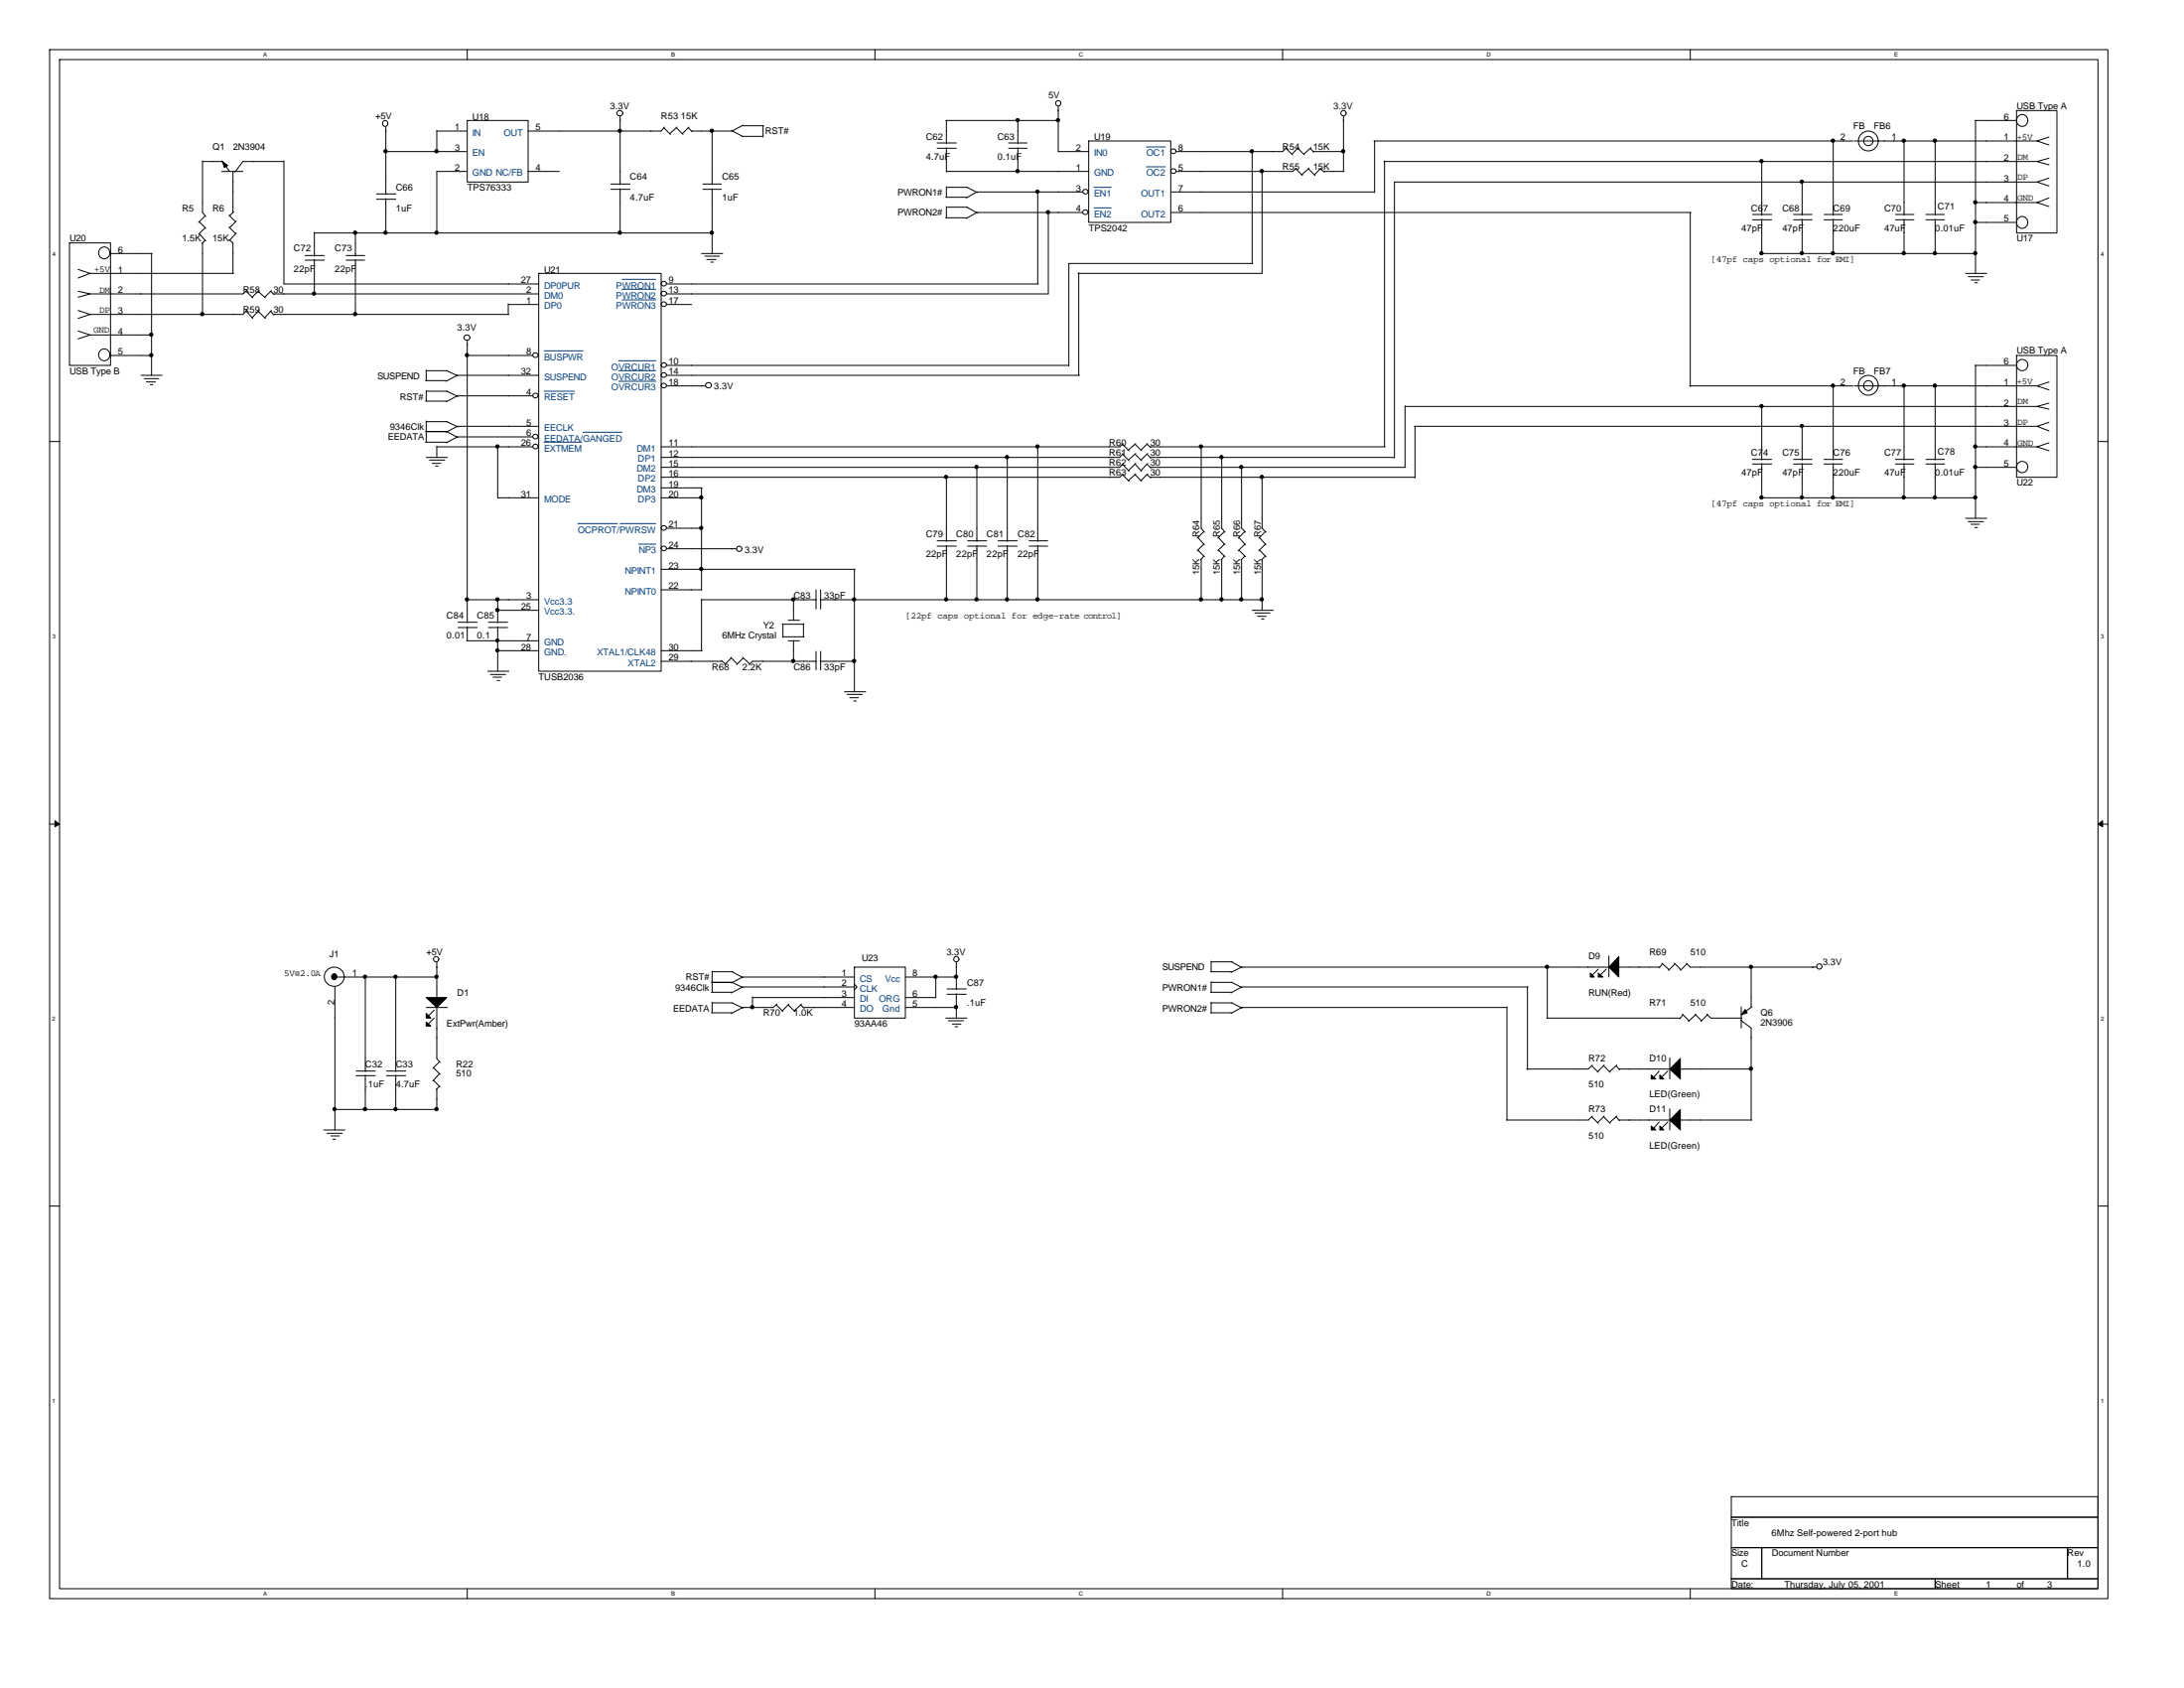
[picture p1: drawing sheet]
<svg xmlns="http://www.w3.org/2000/svg" width="279mm" height="216mm" viewBox="0 0 279 216" stroke-linecap="round" stroke-linejoin="round" font-family="sans-serif">
<g fill="none" stroke="#000" stroke-width=".13">
<path d="M6.3 6.3h263.4v198.2h-263.4zM7.6 7.6h260.8v195.6h-260.8zM49.4 16.3v8.6M49.4 19.4h10.4M49.6 15.7a.33 .33 0 0 0-.2-.3 .33 .33 0 0 0-.4 .2 .36 .36 0 0 0 0 .4 .36 .36 0 0 0 .4 .1l.2-.3M55.9 16.7v2.7M55.9 16.8h3.9M59.8 15.4h7.8v7.9h-7.8zM59.8 6.3v1.3M79.3 14.9v8.7M84.9 16.3l.9 .9M85 16.3l-.4 .5h-17"/>
<path d="M86.5 16.3l.9 .9M86.6 16.3l-.9 .8M88.1 16.3l.5 .5M88.1 16.3l-.8 .8M91.1 16.7v6.9M93.6 16.7l1.4 .7M94.9 17.4h2.7M95 16.1h2.7M95.1 16l-1.5 .8h-5.1M97.6 16.1v1.4M111.9 6.3v1.3M119.9 19h2.4"/>
<path d="M119.9 18.3h2.4M121 15.4h14.4M121.1 15.4v3M121.1 18.9v3.1M129 19h2.4M129 18.3h2.4M130.2 15.4v3M130.2 18.9v3.1M135.4 13.6v5.8h3.9M139.3 18h10.5v10.4h-10.5zM150.5 19.3a.32 .32 0 0 0-.5-.2 .32 .32 0 0 0-.1 .5 .34 .34 0 0 0 .6-.3M160.2 19.3v14.4"/>
<path d="M164.1 6.3v1.3M164.5 19l.9 .8M164.6 18.9l-.5 .5h-13.6M166 19l.9 .8M166.1 18.9l-.8 .8M167.6 19l.5 .5M167.7 18.9l-.9 .8M168 19.4h4M171.9 14.9v7M175.8 18h61.3M175.9 18v6.6M216.2 6.3v1.3"/>
<path d="M234.5 17.9v9.6M237.2 18h23.4M243.6 17.9v9.6M247.6 17.9v9.6M252.6 15.4h5.4M252.7 15.4v19.6M258 14.1h5.1v15.7h-5.1zM262.1 17.5l-1.5 .5 1.5 .5M8.9 31.1h5.2v15.6h-5.2zM10 34.5l1.5 .5-1.5 .6M10 37.3l1.5 .3-1.5 .4M10 39.7l1.5 .5-1.5 .5"/>
<path d="M11.5 35h18.4M14.1 32.4h5.4M19.4 32.4v15.6M25.5 28.4l.8 .8M25.5 29.9l.8 .9M25.9 20.6v6.6l.4 .5M25.9 31.1v9.2M25.9 20.7h2.5M26.2 27.6l-.8 .8M26.2 29.1l-.8 .9M26.2 30.7l-.4 .5M28.4 21.9h2.7"/>
<path d="M28.4 20.6l1 1.3M29.3 30.6l.5 .5v3.9M29.3 29l.8 .9M29.3 27.5l.8 .9M29.8 21.9v5.3M29.9 27.1l-.5 .5M30.2 29.8l-.8 .9M30.2 28.3l-.8 .8M31.5 39.8l.8 .9M31.5 37.3l.8 .8M31.6 39.7l-.5 .5h-19.6M31.6 37.2l-.5 .4h-19.6"/>
<path d="M33 39.8l1 .9M33 37.3l1 .8M33.1 39.7l-.8 .9M33.1 37.2l-.8 .8M34.6 39.8l.5 .5M34.6 37.3l.5 .4M34.7 39.7l-.8 .9M34.7 37.2l-.8 .8M35 37.6h33.9M36.3 20.6v15.7h32.6M36.3 20.7h-5.2l-1 1.3M39 33.3h2.5"/>
<path d="M39 32.7h2.5M40.2 29.7v3.1M40.2 33.2v4.5M40.2 29.8h50.9M44.3 33.3h2.4M44.3 32.7h2.4M45.5 29.7v3.1M45.5 33.2v7.1M48.2 25.5h2.4M48.2 24.8h2.4M49.4 25.4v4.5M59.8 21.9h-3.9v8"/>
<path d="M65 38.9h3.9M65 38.9v1.3M67.6 21.9h3.9M68.9 35h15.7v50.9h-15.7zM78.1 24.2h2.5M78.1 23.5h2.5M79.3 24.1v5.8M85.3 36.2a.32 .32 0 0 0-.5-.2 .32 .32 0 0 0-.1 .5 .34 .34 0 0 0 .6-.2M85.3 37.5a.32 .32 0 0 0-.5-.2 .32 .32 0 0 0-.1 .5 .34 .34 0 0 0 .6-.3M85.3 38.9a.32 .32 0 0 0-.5-.3 .32 .32 0 0 0-.1 .6 .34 .34 0 0 0 .6-.3M85.3 38.9h3.2M85.3 36.3h47.5"/>
<path d="M89.7 32.4h2.8M89.9 24.2h2.4M89.9 23.5h2.4M90.2 32.8h1.8M90.4 33.2h1.2M90.9 33.5h.4M91.1 24.1v8.3M121 25.2h2.7M121 27.9h2.7M121.1 23.9v1.3M121.1 26.4v1.5M121.1 21.9h18.2"/>
<path d="M121.1 24h2.7M121.1 26.5h2.7M123.7 24l1.4 .6M123.7 26.5l1.4 .8M132.8 24.5v11.8M134.1 27.1v10.5h-48.8M138 34.9v13.1M138.5 24.6h-13.5l-1.4 .7M138.5 27.2h-13.5l-1.4 .7M139.2 24.5a.32 .32 0 0 0-.5-.3 .32 .32 0 0 0 0 .6 .34 .34 0 0 0 .5-.3M139.2 27.1a.32 .32 0 0 0-.5-.2 .32 .32 0 0 0 0 .5 .34 .34 0 0 0 .5-.3M149.8 24.6h26.1"/>
<path d="M149.8 27.2h66.5M150.5 21.8a.32 .32 0 0 0-.5-.2 .32 .32 0 0 0-.1 .5 .34 .34 0 0 0 .6-.2M160.3 33.7h-23.6v13.1M161.5 21.8v13.2h-23.6M165.8 21.6l.8 .8M165.9 21.5l-.5 .4h-14.9M167.4 21.6l.8 .8M167.5 21.5l-1 .9M168.9 21.6l.5 .4M169 21.5l-.9 .9M169.3 21.9h2.7M177 20.7h83.6"/>
<path d="M177.1 20.6v36.6M216.2 27.2v22.2M224.2 28.1h2.5M224.2 27.4h2.5M225.4 32.4h27.4M225.4 20.7v6.8M225.4 28v4.5M229.4 28.1h2.4M229.4 27.4h2.4M230.5 23.2v4.3M230.5 28v4.5M233.3 28.1h2.4"/>
<path d="M233.3 27.4h2.4M234.5 28v4.4M242.5 28.1h2.4M242.5 27.4h2.4M243.6 28v4.4M246.4 28.1h2.4M246.4 27.4h2.4M247.6 28v4.4M251.5 35h2.7M251.8 35.4h1.9M252.1 35.8h1.1M252.6 36.2h.4"/>
<path d="M252.6 28.4h5.4M252.7 25.9h7.9M260.6 23.3h-82.2v35.3M262.1 20.2l-1.5 .5 1.5 .4M262.1 22.8l-1.5 .5 1.5 .5M262.1 25.3l-1.5 .6 1.5 .5M6.3 56.5h1.3M10 42.3l1.5 .5-1.5 .5M11.5 42.8h8M14.1 45.5h5.4M18 48h2.7M18.5 48.4h1.8"/>
<path d="M18.7 48.9h1.2M19.2 49.2h.4M35 40.2h30.1M54.4 51.3h2.7M54.4 48.7h2.7M54.4 55.2h2.8M54.4 56.6h2.7M54.5 58.5h2.7M54.5 47.3v1.4M54.5 50v1.3M54.5 53.8v2.8M54.5 50h2.7"/>
<path d="M54.5 47.4h2.7M54.5 53.9h2.7M54.9 58.8h2M55.3 59.3h1.1M55.7 59.6h.3M55.9 57.1v1.4M55.9 57.2h12.3M57.1 50l1.5 .7M57.1 47.4l1.5 .7M57.1 53.9l1.5 .7M57.1 55.2l1.5 .8M58.4 55.9h9.8"/>
<path d="M58.5 55.9l-1.4 .7M59.8 43.6v36.1M59.8 45.5h8.4M63.7 57.1v6.6h5.2M68.2 50.6h-9.7l-1.4 .8M68.8 57.1a.32 .32 0 0 0-.4-.3 .32 .32 0 0 0-.1 .6 .34 .34 0 0 0 .5-.3M68.8 55.8a.32 .32 0 0 0-.4-.2 .32 .32 0 0 0-.1 .5 .34 .34 0 0 0 .5-.3M68.8 50.5a.32 .32 0 0 0-.4-.2 .32 .32 0 0 0-.1 .5 .34 .34 0 0 0 .5-.2M68.8 45.4a.32 .32 0 0 0-.4-.3 .32 .32 0 0 0-.1 .6 .34 .34 0 0 0 .5-.3M68.9 48h-10.4l-1.4 .8M68.9 54.5h-10.4l-1.4 .8M85.3 46.7a.32 .32 0 0 0-.5-.3 .32 .32 0 0 0-.1 .5 .34 .34 0 0 0 .6-.2"/>
<path d="M85.3 49.3a.32 .32 0 0 0-.5-.3 .32 .32 0 0 0-.1 .6 .34 .34 0 0 0 .6-.3M85.3 47.9a.32 .32 0 0 0-.5-.2 .32 .32 0 0 0-.1 .5 .34 .34 0 0 0 .6-.2M85.3 48h52.8M85.3 49.4h5M85.3 46.7h51.4M125 59.7v9.6M128.9 58.4v10.9M132.8 57.1v12.2M143.6 56.8l.8 .9M143.6 58.1l.8 .8M143.6 59.4l.8 .9M143.7 58l-.4 .5h-58.7"/>
<path d="M143.7 56.7l-.4 .5h-58.7M143.7 59.3l-.4 .5h-58.7M145.2 56.8l.8 .9M145.2 58.1l.8 .8M145.2 59.4l.8 .9M145.3 56.7l-.9 .9M145.3 58l-.9 .8M145.3 59.3l-.9 .9M146.7 56.8l.5 .4M146.7 58.1l.5 .5M146.7 59.4l.5 .5M146.8 56.7l-.8 .9"/>
<path d="M146.8 58l-.8 .8M146.8 59.3l-.8 .9M147.2 58.5h31.2M147.2 57.2h30M147.2 59.8h32.6M153.7 57.1v10.5l.4 .5M156.3 58.4v9.2l.4 .5M158.8 59.7v7.9l.5 .5M179.7 52h80.9M179.7 51.9v7.9M180.9 54.5h79.7M181 54.5v6.6"/>
<path d="M216.2 49.4h20.9M224.2 59.4h2.5M224.2 58.8h2.5M225.4 52v6.8M225.4 59.3v4.5M229.4 59.4h2.4M229.4 58.8h2.4M230.5 54.4v4.4M230.5 59.3v4.5M233.3 59.4h2.4M233.3 58.8h2.4M234.5 49.3v9.5"/>
<path d="M234.5 59.3v4.4M237.2 49.4h23.4M239.6 49.3a.59 .59 0 0 0-.9-.5 .59 .59 0 0 0 0 1 .59 .59 0 0 0 .9-.5M242.5 59.4h2.4M242.5 58.8h2.4M243.6 49.3v9.5M243.6 59.3v4.4M246.4 59.4h2.4M246.4 58.8h2.4M247.6 49.3v9.5M247.6 59.3v4.4M252.6 59.8h5.4"/>
<path d="M252.6 46.7h5.4M252.7 57.2h7.9M252.7 46.7v19.6M258 45.5h5.1v15.5h-5.1zM259.4 59.7a.72 .72 0 0 0-1.1-.6 .72 .72 0 0 0 0 1.2 .72 .72 0 0 0 1.1-.6M259.4 46.7a.72 .72 0 0 0-1.1-.6 .72 .72 0 0 0 0 1.2 .72 .72 0 0 0 1.1-.6M262.1 48.9l-1.5 .5 1.5 .5M262.1 51.6l-1.5 .4 1.5 .3M262.1 54l-1.5 .5 1.5 .6M262.1 56.6l-1.5 .6 1.5 .5M268.4 56.5h1.3M58.6 79.6h2.4"/>
<path d="M59.8 76.7h9.1M62.5 79.6h2.4M63.6 78.1h5.3M63.7 76.6v3.1M84.6 63.7h5.2M84.6 62.4h5.2M84.6 72.8h24.8M84.6 75.4h5.1M85.3 67.5a.32 .32 0 0 0-.5-.3 .32 .32 0 0 0-.1 .6 .34 .34 0 0 0 .6-.3M85.3 70.1a.32 .32 0 0 0-.5-.2 .32 .32 0 0 0-.1 .5 .34 .34 0 0 0 .6-.3M85.3 70.2h8.9M85.3 67.6h4.5"/>
<path d="M89.7 76.7h14.8M89.7 62.4v13.1M89.7 76.6v6.6M100.1 79.8h2.7M100.2 79.8v1.7M100.8 79.3h1.5M101.5 76.6v2.7M102.8 79.8v1.6M104.4 75.4v2.5M104.9 76.7h56.6M105 75.4v2.5M109.3 72.8v15.7"/>
<path d="M119.9 69.8h2.4M119.9 69.2h2.4M121.1 61v8.3M121.1 69.8v7M123.8 69.8h2.4M123.8 69.2h2.4M125 69.8v7M127.7 69.8h2.4M127.7 69.2h2.4M128.9 69.8v7M131.7 69.8h2.3M131.7 69.2h2.3"/>
<path d="M132.8 69.8v7M143.6 60.7l.8 .9M143.7 60.6l-.4 .4h-58.7M145.2 60.7l.8 .9M145.3 60.6l-.9 .9M146.7 60.7l.5 .4M146.8 60.6l-.8 .9M147.2 61h33.8M153.2 68.7l.9 1M153.2 70.4l.9 .8M153.7 71.5v5.3M154 68l-.8 .8"/>
<path d="M154 69.6l-.8 .8M154 71.1l-.4 .5M155.9 68.7l.8 1M155.9 70.4l.8 .8M156.3 71.5v5.3M156.6 68l-.8 .8M156.6 69.6l-.8 .8M156.6 71.1l-.4 .5M158.5 68.7l.8 1M158.5 70.4l.8 .8M158.8 71.5v5.3M159.3 68l-.9 .8"/>
<path d="M159.3 69.6l-.9 .8M159.3 71.1l-.6 .5M160.2 78.1h2.7M160.5 78.4h2M160.9 78.8h1.1M161.1 68.7l.9 1M161.1 70.4l.9 .8M161.4 79.2h.3M161.5 61v6.6l.5 .5M161.5 71.5v6.6M161.9 68l-.9 .8M161.9 69.6l-.9 .8"/>
<path d="M161.9 71.1l-.5 .5M225.4 63.7h27.4M251.5 66.3h2.7M251.8 66.7h1.9M252.1 67.1h1.1M252.6 67.5h.4M58.6 80.3h2.4M59.7 82h9.2M59.8 80.2v1.8M62.4 85.9h2.7M62.5 80.3h2.4M62.7 86.3h2"/>
<path d="M63.1 86.6h1.1M63.6 87h.3M63.6 83.2h5.3M63.7 80.2v5.7M84.6 84.6h7.8M84.6 83.2h5.2M92.3 84.5l.5 .4M93.5 84.1l.8 .8M93.6 84.2l-.9 .8M95 84.1l.9 .8M95.1 84.2l-.9 .8M100.2 81.4h2.7"/>
<path d="M100.8 82h1.5M101.5 82v2.7M104.4 83.3v2.4M104.5 84.6h-8.2l-.5 .4M104.9 84.6h4.5M105 83.3v2.4M108 88.5h2.7M108.4 88.8h1.9M108.7 89.2h1.1M109.2 89.7h.4M6.3 105.4h1.3M268.4 105.4h1.3"/>
<path d="M42.8 126.2v18.3M43.1 125h12.9M44 124.9a1.27 1.27 0 0 0-1.8-1.1 1.27 1.27 0 0 0-.3 2.1 1.27 1.27 0 0 0 2.1-.6v-.4M45.6 137.6h2.4M45.6 137h2.4M46.7 124.9v12.2M46.7 137.5v4.5M49.4 137.6h2.5M49.4 137h2.5M50.6 124.9v12.2M50.6 137.5v4.5M54.5 128.9h2.7"/>
<path d="M55.5 136.6l.8 .8M55.5 138.2l.8 .8M55.5 129.2l-.7 .8M55.5 130.2l-.7 .8M55.9 123.1v4.6M55.9 128.9v6.5l.4 .5M55.9 139.3v2.6M56.2 135.8l-.8 .9M56.2 137.3l-.8 1M56.2 138.9l-.4 .5M91 126.9h2.6M91 125.6h2.7"/>
<path d="M91 129.5h2.6M91.1 124.2v2.7M91.1 128.2v1.3M91.1 124.3h2.6M91.1 128.3h2.6M93.6 124.3l1.5 .8M93.6 125.6l1.5 .7M93.6 128.3l1.5 .6M96.3 127.6h13M96.3 127.5v1.4M99.3 128.5l.9 .9M99.4 128.4l-.5 .5h-3.9l-1.4 .7"/>
<path d="M100.8 128.5l.9 .9M100.9 128.4l-.8 .9M102.4 128.5l.5 .4M102.5 128.4l-.9 .9M102.8 128.9h6.5M109.3 123.7h6.5v6.5h-6.5zM109.3 125.9l.3 .3-.3 .4M109.3 125h-14.3l-1.4 .7M109.3 126.2h-14.3l-1.4 .8M115.8 128.9h6.6M115.8 125h6.6M119.7 124.9v2.7h-3.9"/>
<path d="M121 130.2h2.7M121.2 127.2h2.4M121.2 126.5h2.4M121.3 130.6h2M121.8 131h1.1M122.2 131.3h.3M122.3 123.1v3.5M122.3 127.1v3.2M154.9 124.3h2.7M154.9 126.9h2.7M154.9 129.5h2.7M154.9 122.9v1.4"/>
<path d="M154.9 125.6v1.3M154.9 128.2v1.3M154.9 123h2.7M154.9 125.6h2.7M154.9 128.3h2.7M157.6 123l1.3 .8M157.6 125.6l1.3 .7M157.6 128.3l1.3 .6M158.7 128.9h34.1M158.8 128.9l-1.3 .7M192.8 128.8v14.5M195.4 126.2v10.6"/>
<path d="M195.5 126.2h-36.7l-1.3 .8M197.9 130.2h17.1M198 123.6v6.6M203.6 136.3l.9 .9M203.7 136.2l-.5 .5h-7.9M204.5 124l-.8 .7M205.1 136.3l.9 .9M205.2 136.2l-.8 .9M205.5 124l-.8 .7M205.8 123.7h-47l-1.3 .7M205.8 122.3v2.7M206.8 136.3l.4 .5"/>
<path d="M206.8 136.2l-.9 .9M207 123.7h5.3M207.1 136.7h6.5M212.3 137l-.7 .8M212.6 123.2l.9 .8M212.7 123.3l-.4 .5M213.4 137l-.8 .8M213.6 135.3v2.7M214.2 123.2l.9 .8M214.3 123.3l-.9 .8M214.9 136.7h9.2M215.2 129.7l.9 .9"/>
<path d="M215.3 129.8l-.4 .5M215.7 123.2l.5 .5h16.2M215.8 123.3l-.8 .8M216.8 129.7l.9 .9M216.9 129.8l-.9 .8M218.4 129.7l.5 .5h3.9M218.4 129.8l-.8 .8M222.7 130.5l1.3 1v11.8M222.8 128.8v2.7M224 123.6v5.3M224.1 128.8l-1.3 1M6.3 154.3h1.3"/>
<path d="M41.4 144.5h2.7M41.8 144.9h2M42.3 145.3h1.1M42.6 145.7h.3M42.8 141.9h13.2M203.6 142.8l.9 .9M203.7 142.7l-.5 .6h-10.5M205.1 142.8l.9 .9M205.2 142.7l-.8 .9M206.8 142.8l.4 .5M206.8 142.7l-.9 .9M207.1 143.3h6.5"/>
<path d="M212.3 143.5l-.7 .8M213.4 143.5l-.8 .8M213.6 141.8v2.7M214.9 143.3h9.2M268.4 154.3h1.3M221.5 191.4h46.9v2.7h-46.9zM221.5 194.1h46.9v3.9h-46.9zM221.5 198h3.9v3.9h-3.9zM225.4 198h39.1v3.9h-39.1zM264.5 198h3.9v3.9h-3.9zM59.8 203.2v1.3M111.9 203.2v1.3"/>
<path d="M164.1 203.2v1.3M216.2 203.2v1.3M221.5 201.9h26.1v1.3h-26.1zM247.6 201.9h20.8v1.3h-20.8z"/>
<circle cx="79.3" cy="14.5" r=".36"/>
<circle cx="135.4" cy="13.2" r=".34"/>
<circle cx="171.9" cy="14.5" r=".34"/>
<circle cx="239" cy="18" r="1.27"/>
<circle cx="239" cy="18" r=".59"/>
<circle cx="258.7" cy="15.4" r=".74"/>
<circle cx="13.3" cy="32.3" r=".74"/>
<circle cx="258.7" cy="28.4" r=".74"/>
<circle cx="13.3" cy="45.4" r=".74"/>
<circle cx="59.8" cy="43.2" r=".36"/>
<circle cx="90.7" cy="49.3" r=".36"/>
<circle cx="239" cy="49.3" r="1.27"/>
<circle cx="94.6" cy="70.2" r=".34"/>
<circle cx="55.8" cy="122.7" r=".34"/>
<circle cx="122.3" cy="122.7" r=".34"/>
<circle cx="232.7" cy="123.6" r=".34"/>
</g>
<g fill="#000" stroke="#000" stroke-width=".13">
<path d="M28.4 20.7l.7 .5-.4 .2z" fill-rule="evenodd"/>
<path d="M7 105l.6 .4-.6 .3z" fill-rule="evenodd"/>
<path d="M268.4 105.4l.6-.4v.7z" fill-rule="evenodd"/>
<path d="M54.5 127.6h2.6l-1.2 1.3z" fill-rule="evenodd"/>
<path d="M54.5 129.6l.6 .6h-.6z" fill-rule="evenodd"/>
<path d="M54.5 130.7l.6 .5h-.6z" fill-rule="evenodd"/>
<path d="M203.5 124.5l.5 .5h-.5z" fill-rule="evenodd"/>
<path d="M204.5 124.5l.6 .5h-.6z" fill-rule="evenodd"/>
<path d="M207.1 122.3v2.7l-1.3-1.3z" fill-rule="evenodd"/>
<path d="M211.2 137.5l.6 .5h-.6z" fill-rule="evenodd"/>
<path d="M212.3 137.5l.6 .5h-.6z" fill-rule="evenodd"/>
<path d="M215 135.4v2.6l-1.4-1.3z" fill-rule="evenodd"/>
<path d="M223.3 129.1l.2 .4-.7 .3z" fill-rule="evenodd"/>
<path d="M211.2 144l.6 .5h-.6z" fill-rule="evenodd"/>
<path d="M212.3 144l.6 .5h-.6z" fill-rule="evenodd"/>
<path d="M215 141.9v2.6l-1.4-1.2z" fill-rule="evenodd"/>
</g>
<g fill="none" stroke="#004080" stroke-width=".13">
<path d="M146.6 18.8h2.5M79.6 35.7h4.3M79.6 37h4.3M79.6 38.4h4.3M140 24h2.2M140 26.6h2.2M146.6 21.3h2.5M69.6 56.6h4.8M69.6 50h3.9M69.6 44.9h5M74.6 55.3h5M79.2 46.1h4.7"/>
<path d="M79.2 48.8h4.7M79.2 47.4h4.7M73.9 67h5.1M79.3 67h4.6M81.7 69.6h2.2"/>
</g>
<g fill="#000" stroke="#000" stroke-width=".13">
<circle cx="49.3" cy="19.3" r=".21"/>
<circle cx="55.8" cy="19.3" r=".21"/>
<circle cx="79.3" cy="16.7" r=".21"/>
<circle cx="91.1" cy="16.7" r=".21"/>
<circle cx="130.2" cy="15.4" r=".21"/>
<circle cx="135.3" cy="15.4" r=".21"/>
<circle cx="160.1" cy="19.3" r=".21"/>
<circle cx="171.8" cy="19.3" r=".21"/>
<circle cx="234.5" cy="18" r=".21"/>
<circle cx="243.5" cy="18" r=".21"/>
<circle cx="247.5" cy="18" r=".21"/>
<circle cx="40.2" cy="37.5" r=".21"/>
<circle cx="45.4" cy="29.8" r=".21"/>
<circle cx="49.3" cy="29.8" r=".21"/>
<circle cx="55.8" cy="29.8" r=".21"/>
<circle cx="79.3" cy="29.8" r=".21"/>
<circle cx="91.1" cy="29.8" r=".21"/>
<circle cx="130.2" cy="21.9" r=".21"/>
<circle cx="132.7" cy="24.5" r=".21"/>
<circle cx="134.1" cy="27.1" r=".21"/>
<circle cx="161.4" cy="21.9" r=".21"/>
<circle cx="225.3" cy="32.4" r=".21"/>
<circle cx="225.3" cy="20.6" r=".21"/>
<circle cx="230.5" cy="32.4" r=".21"/>
<circle cx="230.5" cy="23.2" r=".21"/>
<circle cx="234.5" cy="32.4" r=".21"/>
<circle cx="243.5" cy="32.4" r=".21"/>
<circle cx="247.5" cy="32.4" r=".21"/>
<circle cx="252.7" cy="25.9" r=".21"/>
<circle cx="252.7" cy="28.4" r=".21"/>
<circle cx="252.7" cy="32.4" r=".21"/>
<circle cx="19.3" cy="42.8" r=".21"/>
<circle cx="19.3" cy="45.4" r=".21"/>
<circle cx="25.9" cy="40.2" r=".21"/>
<circle cx="45.4" cy="40.2" r=".21"/>
<circle cx="59.7" cy="45.4" r=".21"/>
<circle cx="63.6" cy="57.1" r=".21"/>
<circle cx="124.9" cy="59.7" r=".21"/>
<circle cx="128.8" cy="58.5" r=".21"/>
<circle cx="132.7" cy="57.1" r=".21"/>
<circle cx="153.6" cy="57.1" r=".21"/>
<circle cx="156.3" cy="58.5" r=".21"/>
<circle cx="158.8" cy="59.7" r=".21"/>
<circle cx="225.3" cy="51.9" r=".21"/>
<circle cx="230.5" cy="54.5" r=".21"/>
<circle cx="234.5" cy="49.3" r=".21"/>
<circle cx="243.5" cy="49.3" r=".21"/>
<circle cx="247.5" cy="49.3" r=".21"/>
<circle cx="252.7" cy="59.7" r=".21"/>
<circle cx="252.7" cy="57.1" r=".21"/>
<circle cx="59.7" cy="76.7" r=".21"/>
<circle cx="63.6" cy="78" r=".21"/>
<circle cx="63.6" cy="76.7" r=".21"/>
<circle cx="89.7" cy="67.5" r=".21"/>
<circle cx="89.7" cy="72.8" r=".21"/>
<circle cx="89.7" cy="63.6" r=".21"/>
<circle cx="101.5" cy="76.7" r=".21"/>
<circle cx="109.3" cy="76.7" r=".21"/>
<circle cx="121" cy="76.7" r=".21"/>
<circle cx="121" cy="61" r=".21"/>
<circle cx="124.9" cy="76.7" r=".21"/>
<circle cx="128.8" cy="76.7" r=".21"/>
<circle cx="132.7" cy="76.7" r=".21"/>
<circle cx="153.6" cy="76.7" r=".21"/>
<circle cx="156.3" cy="76.7" r=".21"/>
<circle cx="158.8" cy="76.7" r=".21"/>
<circle cx="161.4" cy="76.7" r=".21"/>
<circle cx="161.4" cy="61" r=".21"/>
<circle cx="225.3" cy="63.6" r=".21"/>
<circle cx="230.5" cy="63.6" r=".21"/>
<circle cx="234.5" cy="63.6" r=".21"/>
<circle cx="243.5" cy="63.6" r=".21"/>
<circle cx="247.5" cy="63.6" r=".21"/>
<circle cx="252.7" cy="63.6" r=".21"/>
<circle cx="63.6" cy="83.2" r=".21"/>
<circle cx="63.6" cy="81.9" r=".21"/>
<circle cx="101.5" cy="84.5" r=".21"/>
<circle cx="109.3" cy="84.5" r=".21"/>
<circle cx="42.7" cy="124.9" r=".36"/>
<circle cx="46.7" cy="124.9" r=".21"/>
<circle cx="50.6" cy="124.9" r=".21"/>
<circle cx="55.8" cy="124.9" r=".21"/>
<circle cx="96.2" cy="128.8" r=".21"/>
<circle cx="119.7" cy="124.9" r=".21"/>
<circle cx="122.3" cy="124.9" r=".21"/>
<circle cx="122.3" cy="128.8" r=".21"/>
<circle cx="197.9" cy="123.7" r=".21"/>
<circle cx="224" cy="136.7" r=".21"/>
<circle cx="224" cy="123.7" r=".21"/>
<circle cx="42.8" cy="141.9" r=".21"/>
<circle cx="46.7" cy="141.9" r=".21"/>
<circle cx="50.6" cy="141.9" r=".21"/>
<circle cx="55.8" cy="141.9" r=".21"/>
</g>
<g font-size="1.2">
<text x="48" y="15.2">+5V</text>
<text x="58.2" y="16.7">1</text>
<text x="60.5" y="15.4">U18</text>
<text x="68.5" y="16.7">5</text>
<text x="78.1" y="14">3.3V</text>
<text x="84.6" y="15.2">R53</text>
<text x="87.1" y="15.2">15K</text>
<text x="97.9" y="17.2">RST#</text>
<text x="118.4" y="17.9">C62</text>
<text x="127.6" y="17.9">C63</text>
<text x="134.1" y="12.6">5V</text>
<text x="140" y="17.9">U19</text>
<text x="170.6" y="14">3.3V</text>
<text x="235.5" y="17.9">2</text>
<text x="237.1" y="16.5">FB</text>
<text x="239.7" y="16.5">FB6</text>
<text x="242" y="17.9">1</text>
<text x="256.4" y="17.9">1</text>
<text x="256.4" y="15.3">6</text>
<text x="258" y="17.9">+5V</text>
<text x="258" y="14">USB Type A</text>
<text x="27.2" y="19.1">Q1</text>
<text x="29.8" y="19.1">2N3904</text>
<text x="58.2" y="21.8">2</text>
<text x="58.2" y="19.3">3</text>
<text x="68.5" y="21.8">4</text>
<text x="80.6" y="23">C64</text>
<text x="92.4" y="23">C65</text>
<text x="118.4" y="20.5">4.7uF</text>
<text x="127.6" y="20.5">0.1uF</text>
<text x="137.7" y="21.8">1</text>
<text x="137.7" y="19.3">2</text>
<text x="150.7" y="19.3">8</text>
<text x="150.7" y="21.8">5</text>
<text x="164.1" y="21.8">R55</text>
<text x="164.1" y="19.1">R54</text>
<text x="168" y="21.8">15K</text>
<text x="168" y="19.1">15K</text>
<text x="256.4" y="23.2">3</text>
<text x="256.4" y="20.6">2</text>
<text x="258.1" y="20.5">DM</text>
<text x="258.1" y="23">DP</text>
<text x="23.3" y="27">R5</text>
<text x="27.2" y="27">R6</text>
<text x="50.6" y="24.4">C66</text>
<text x="50.6" y="27">1uF</text>
<text x="59.8" y="24.4">TPS76333</text>
<text x="80.6" y="25.7">4.7uF</text>
<text x="92.4" y="25.7">1uF</text>
<text x="114.8" y="25.1">PWRON1#</text>
<text x="114.8" y="27.6">PWRON2#</text>
<text x="137.7" y="24.5">3</text>
<text x="137.7" y="27.1">4</text>
<text x="139.3" y="29.5">TPS2042</text>
<text x="150.7" y="24.5">7</text>
<text x="150.7" y="27.1">6</text>
<text x="222.8" y="29.5">47pF</text>
<text x="224" y="27">C67</text>
<text x="228" y="27">C68</text>
<text x="228" y="29.5">47pF</text>
<text x="234.5" y="27">C69</text>
<text x="234.5" y="29.5">220uF</text>
<text x="241" y="27">C70</text>
<text x="241" y="29.5">47uF</text>
<text x="247.6" y="29.5">0.01uF</text>
<text x="247.9" y="26.8">C71</text>
<text x="256.4" y="25.8">4</text>
<text x="256.4" y="28.4">5</text>
<text x="258.1" y="25.7">GND</text>
<text x="8.9" y="30.9">U20</text>
<text x="12" y="34.8">+5V</text>
<text x="15.1" y="34.9">1</text>
<text x="15.1" y="32.3">6</text>
<text x="23.3" y="30.9">1.5K</text>
<text x="27.2" y="30.9">15K</text>
<text x="37.6" y="32.2">C72</text>
<text x="37.6" y="34.8">22pF</text>
<text x="42.8" y="32.2">C73</text>
<text x="42.8" y="34.8">22pF</text>
<text x="69.6" y="35">U21</text>
<text x="218.9" y="33.5">[47pf caps optional for EMI]</text>
<text x="258" y="30.9">U17</text>
<text x="12.7" y="37.4">DM</text>
<text x="12.7" y="40">DP</text>
<text x="15.1" y="40.1">3</text>
<text x="15.1" y="37.5">2</text>
<text x="31.1" y="40">R59</text>
<text x="31.1" y="37.4">R58</text>
<text x="35" y="40">30</text>
<text x="35" y="37.4">30</text>
<text x="66.6" y="36.2">27</text>
<text x="67.3" y="38.9">1</text>
<text x="67.3" y="37.5">2</text>
<text x="85.5" y="36.2">9</text>
<text x="85.5" y="37.5">13</text>
<text x="85.5" y="38.9">17</text>
<text x="8.9" y="47.8">USB Type B</text>
<text x="11.9" y="42.6">GND</text>
<text x="15.1" y="42.8">4</text>
<text x="15.1" y="45.4">5</text>
<text x="58.5" y="42.3">3.3V</text>
<text x="66.6" y="47.9">32</text>
<text x="67.3" y="45.4">8</text>
<text x="85.5" y="46.7">10</text>
<text x="85.5" y="47.9">14</text>
<text x="237.1" y="47.8">FB</text>
<text x="239.7" y="47.8">FB7</text>
<text x="256.4" y="46.7">6</text>
<text x="258" y="45.2">USB Type A</text>
<text x="48.3" y="48.5">SUSPEND</text>
<text x="51.1" y="51.1">RST#</text>
<text x="67.3" y="50.5">4</text>
<text x="85.5" y="49.3">18</text>
<text x="91.4" y="49.8">3.3V</text>
<text x="235.5" y="49.3">2</text>
<text x="242" y="49.3">1</text>
<text x="256.4" y="49.3">1</text>
<text x="256.4" y="51.9">2</text>
<text x="258" y="49.1">+5V</text>
<text x="258.1" y="51.7">DM</text>
<text x="49.6" y="56.3">EEDATA</text>
<text x="49.9" y="55">9346Clk</text>
<text x="66.6" y="57.1">26</text>
<text x="67.3" y="55.8">6</text>
<text x="67.3" y="54.4">5</text>
<text x="85.5" y="58.4">12</text>
<text x="85.5" y="57.1">11</text>
<text x="85.5" y="59.7">15</text>
<text x="141.9" y="57">R60</text>
<text x="141.9" y="58.3">R61</text>
<text x="141.9" y="59.6">R62</text>
<text x="147.2" y="57">30</text>
<text x="147.2" y="58.3">30</text>
<text x="147.2" y="59.6">30</text>
<text x="224" y="58.3">C74</text>
<text x="228" y="58.3">C75</text>
<text x="234.5" y="58.3">C76</text>
<text x="241" y="58.3">C77</text>
<text x="247.9" y="58.2">C78</text>
<text x="256.4" y="54.4">3</text>
<text x="256.4" y="57.1">4</text>
<text x="256.4" y="59.7">5</text>
<text x="258.1" y="54.4">DP</text>
<text x="258.1" y="57">GND</text>
<text x="66.6" y="63.6">31</text>
<text x="85.5" y="61">16</text>
<text x="85.5" y="63.6">20</text>
<text x="85.5" y="62.3">19</text>
<text x="141.9" y="60.9">R63</text>
<text x="147.2" y="60.9">30</text>
<text x="218.9" y="64.8">[47pf caps optional for EMI]</text>
<text x="222.8" y="60.9">47pF</text>
<text x="228" y="60.9">47pF</text>
<text x="234.5" y="60.9">220uF</text>
<text x="241" y="60.9">47uF</text>
<text x="247.6" y="60.9">0.01uF</text>
<text x="258" y="62.1">U22</text>
<text x="85.5" y="67.5">21</text>
<text x="85.5" y="70.1">24</text>
<text x="95.2" y="70.7">3.3V</text>
<text x="118.4" y="68.7">C79</text>
<text x="118.4" y="71.3">22pF</text>
<text x="122.3" y="68.7">C80</text>
<text x="122.3" y="71.3">22pF</text>
<text x="126.2" y="68.7">C81</text>
<text x="126.2" y="71.3">22pF</text>
<text x="130.2" y="68.7">C82</text>
<text x="130.2" y="71.3">22pF</text>
<text x="153.4" y="68.7" transform="rotate(-90 153.4 68.7)">R64</text>
<text x="156" y="68.7" transform="rotate(-90 156 68.7)">R65</text>
<text x="158.7" y="68.7" transform="rotate(-90 158.7 68.7)">R66</text>
<text x="161.3" y="68.7" transform="rotate(-90 161.3 68.7)">R67</text>
<text x="66.6" y="78">25</text>
<text x="67.3" y="76.6">3</text>
<text x="85.5" y="72.7">23</text>
<text x="85.5" y="75.4">22</text>
<text x="101.5" y="76.5">C83</text>
<text x="105.4" y="76.5">33pF</text>
<text x="153.4" y="73.6" transform="rotate(-90 153.4 73.6)">15K</text>
<text x="156" y="73.6" transform="rotate(-90 156 73.6)">15K</text>
<text x="158.7" y="73.6" transform="rotate(-90 158.7 73.6)">15K</text>
<text x="161.3" y="73.6" transform="rotate(-90 161.3 73.6)">15K</text>
<text x="57.1" y="79.2">C84</text>
<text x="57.1" y="81.7">0.01</text>
<text x="61" y="79.2">C85</text>
<text x="61" y="81.7">0.1</text>
<text x="66.6" y="83.1">28</text>
<text x="67.3" y="81.9">7</text>
<text x="85.5" y="83.1">30</text>
<text x="92.4" y="81.7">6MHz Crystal</text>
<text x="97.6" y="80.4">Y2</text>
<text x="115.8" y="79.2">[22pf caps optional for edge-rate control]</text>
<text x="68.9" y="87">TUSB2036</text>
<text x="85.5" y="84.5">29</text>
<text x="91.1" y="85.7">R68</text>
<text x="95" y="85.7">2.2K</text>
<text x="101.5" y="85.7">C86</text>
<text x="105.4" y="85.7">33pF</text>
<text x="36.3" y="124.8">5V@2.0A</text>
<text x="42.2" y="122.4">J1</text>
<text x="45" y="124.9">1</text>
<text x="54.5" y="122.2">+5V</text>
<text x="87.7" y="125.4">RST#</text>
<text x="107.7" y="124.9">1</text>
<text x="110.2" y="122.9">U23</text>
<text x="116.8" y="124.9">8</text>
<text x="121.1" y="122.2">3.3V</text>
<text x="148.7" y="124.1">SUSPEND</text>
<text x="203.2" y="122.7">D9</text>
<text x="211" y="122.2">R69</text>
<text x="216.2" y="122.2">510</text>
<text x="233.2" y="123.4">3.3V</text>
<text x="42.8" y="128.5" transform="rotate(-90 42.8 128.5)">2</text>
<text x="57.1" y="131.3">ExtPwr(Amber)</text>
<text x="58.5" y="127.3">D1</text>
<text x="86.1" y="129.4">EEDATA</text>
<text x="86.4" y="126.7">9346Clk</text>
<text x="97.6" y="130">R70</text>
<text x="101.5" y="130">1.0K</text>
<text x="107.7" y="126.2">2</text>
<text x="107.7" y="127.5">3</text>
<text x="107.7" y="128.8">4</text>
<text x="109.3" y="131.3">93AA46</text>
<text x="116.8" y="128.8">5</text>
<text x="116.8" y="127.5">6</text>
<text x="123.7" y="126.1">C87</text>
<text x="123.7" y="128.7">.1uF</text>
<text x="148.7" y="126.7">PWRON1#</text>
<text x="148.7" y="129.4">PWRON2#</text>
<text x="203.2" y="127.3">RUN(Red)</text>
<text x="211" y="128.7">R71</text>
<text x="216.2" y="128.7">510</text>
<text x="225.2" y="130">Q6</text>
<text x="225.2" y="131.1">2N3906</text>
<text x="46.7" y="136.5">C32</text>
<text x="50.6" y="136.5">C33</text>
<text x="58.3" y="136.5">R22</text>
<text x="58.3" y="137.7">510</text>
<text x="203.2" y="135.7">R72</text>
<text x="211" y="135.7">D10</text>
<text x="46.7" y="139.1">.1uF</text>
<text x="50.6" y="139.1">4.7uF</text>
<text x="203.2" y="139.1">510</text>
<text x="203.2" y="142.2">R73</text>
<text x="211" y="140.4">LED(Green)</text>
<text x="211" y="142.2">D11</text>
<text x="203.2" y="145.6">510</text>
<text x="211" y="146.9">LED(Green)</text>
<text x="221.5" y="195.2">Title</text>
<text x="226.7" y="196.5">6Mhz Self-powered 2-port hub</text>
<text x="221.5" y="199.1">Size</text>
<text x="221.5" y="203">Date:</text>
<text x="222.8" y="200.4">C</text>
<text x="226.7" y="199.1">Document Number</text>
<text x="228.3" y="203">Thursday, July 05, 2001</text>
<text x="247.6" y="203">Sheet</text>
<text x="254.1" y="203">1</text>
<text x="258" y="203">of</text>
<text x="261.9" y="203">3</text>
<text x="264.5" y="199.1">Rev</text>
<text x="265.8" y="200.4">1.0</text>
</g>
<g font-size="1.2" fill="#004080">
<text x="60.5" y="17.4">IN</text>
<text x="64.4" y="17.4">OUT</text>
<text x="60.5" y="22.5">GND NC/FB</text>
<text x="60.5" y="20">EN</text>
<text x="140" y="22.5">GND</text>
<text x="140" y="20">IN0</text>
<text x="146.6" y="20">OC1</text>
<text x="146.6" y="22.5">OC2</text>
<text x="140" y="25.1">EN1</text>
<text x="140" y="27.8">EN2</text>
<text x="146" y="25.1">OUT1</text>
<text x="146" y="27.8">OUT2</text>
<text x="69.6" y="39.5">DP0</text>
<text x="69.6" y="38.2">DM0</text>
<text x="69.6" y="36.9">DP0PUR</text>
<text x="78.8" y="36.9">PWRON1</text>
<text x="78.8" y="38.2">PWRON2</text>
<text x="78.8" y="39.5">PWRON3</text>
<text x="69.6" y="46.1">BUSPWR</text>
<text x="78.2" y="47.3">OVRCUR1</text>
<text x="69.6" y="51.2">RESET</text>
<text x="69.6" y="48.6">SUSPEND</text>
<text x="78.2" y="50">OVRCUR3</text>
<text x="78.2" y="48.6">OVRCUR2</text>
<text x="69.6" y="57.7">EXTMEM</text>
<text x="69.6" y="56.5">EEDATA/GANGED</text>
<text x="69.6" y="55.1">EECLK</text>
<text x="81.4" y="57.7">DM1</text>
<text x="81.6" y="59.1">DP1</text>
<text x="69.6" y="64.3">MODE</text>
<text x="81.4" y="60.4">DM2</text>
<text x="81.4" y="63">DM3</text>
<text x="81.6" y="61.6">DP2</text>
<text x="81.6" y="64.3">DP3</text>
<text x="73.9" y="68.2">OCPROT/PWRSW</text>
<text x="81.7" y="70.8">NP3</text>
<text x="69.6" y="77.3">Vcc3.3</text>
<text x="79.9" y="73.4">NPINT1</text>
<text x="79.9" y="76">NPINT0</text>
<text x="69.6" y="82.5">GND</text>
<text x="69.6" y="78.7">Vcc3.3.</text>
<text x="69.6" y="83.8">GND.</text>
<text x="76.4" y="83.8">XTAL1/CLK48</text>
<text x="80.3" y="85.2">XTAL2</text>
<text x="110" y="125.6">CS</text>
<text x="113.2" y="125.6">Vcc</text>
<text x="110" y="126.8">CLK</text>
<text x="110" y="128.2">DI</text>
<text x="110" y="129.5">DO</text>
<text x="112.4" y="128.2">ORG</text>
<text x="112.9" y="129.5">Gnd</text>
</g>
<g font-size=".8">
<text x="33.7" y="7.3">A</text>
<text x="85.9" y="7.3">B</text>
<text x="138" y="7.3">C</text>
<text x="190.2" y="7.3">D</text>
<text x="242.3" y="7.3">E</text>
<text x="6.7" y="32.8">4</text>
<text x="268.7" y="32.8">4</text>
<text x="6.7" y="81.6">3</text>
<text x="268.7" y="81.6">3</text>
<text x="6.7" y="130.6">2</text>
<text x="268.7" y="130.6">2</text>
<text x="6.7" y="179.4">1</text>
<text x="268.7" y="179.4">1</text>
<text x="33.7" y="204.1">A</text>
<text x="85.9" y="204.1">B</text>
<text x="138" y="204.1">C</text>
<text x="190.2" y="204.1">D</text>
<text x="242.3" y="204.1">E</text>
</g>
</svg>
